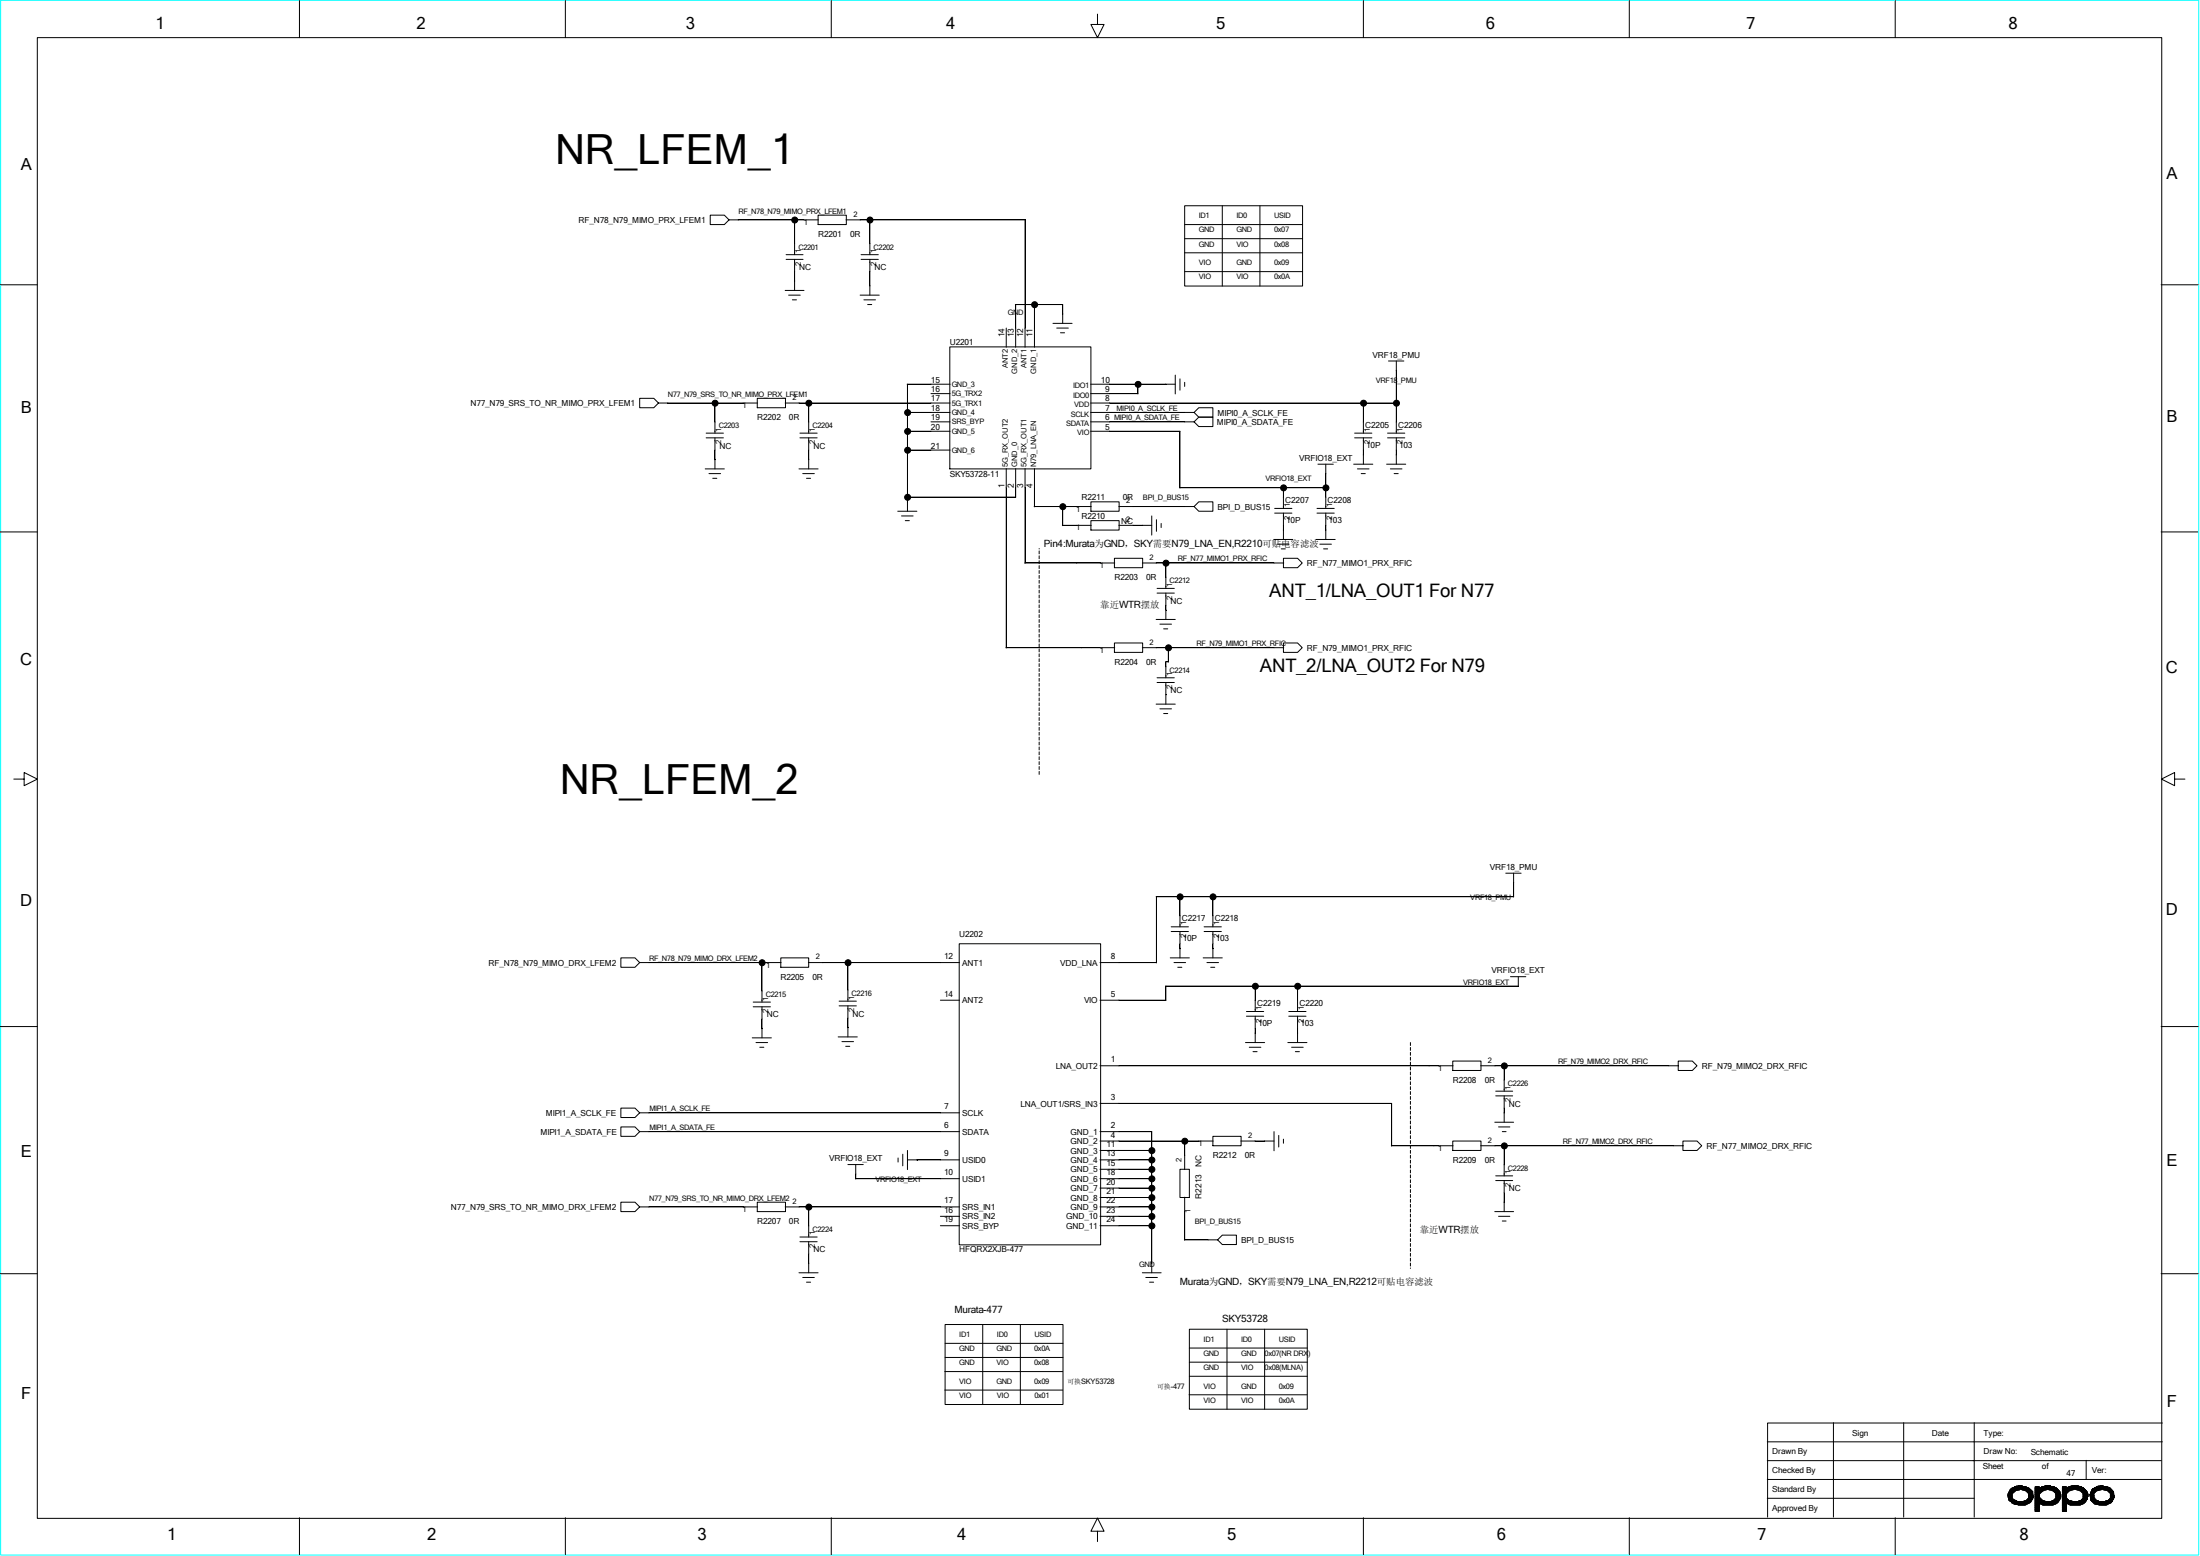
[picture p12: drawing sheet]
<svg xmlns="http://www.w3.org/2000/svg" width="297mm" height="210mm" viewBox="0 0 297 210" stroke-linecap="round" stroke-linejoin="round" font-family="sans-serif">
<path d="M.1 0h296.7v209.9h-296.7z" fill="none" stroke="#0ff" stroke-width=".14"/>
<g fill="none" stroke="#000" stroke-width=".14">
<path d="M5 5.1h286.8v199.8h-286.8zM40.4 .1v5M76.3 .1v5M112.2 .1v5M148.2 1.9v1.4h.9l-.9 1.8-.9-1.8h.9M184.1 .1v5M220 .1v5M255.9 .1v5M0 38.4h5M95.9 29h1.9l.6 .7-.6 .6h-1.9zM98.4 29.7h12.1M106 39.2h2.5"/>
<path d="M106.1 35h2.3M106.1 34.4h2.3M106.5 39.8h1.5M107.3 29.7v4.7M107.3 35v4.2M110.4 29h3.9v1.3h-3.9zM114.2 29.7h24.2v17.2M116.1 39.8h2.6M116.2 35h2.4M116.2 34.4h2.4M117.4 29.7v4.7M117.4 35v4.8"/>
<path d="M159.9 27.8h16v10.8h-16zM159.9 30.3h16M159.9 32.2h16M159.9 34.1h16M159.9 36.7h16M165 27.8v10.8M170.1 27.8v10.8M291.8 38.4h5M86.4 53.8h1.9l.6 .6-.6 .6h-1.9zM88.9 54.4h13.4M95.3 59.1h2.4M95.3 58.5h2.4"/>
<path d="M96.5 54.4v4.1M96.5 59.1v4.2M102.2 53.8h3.8v1.2h-3.8zM106 54.4h22.3M107 40.5h.5M108 59.1h2.3M108 58.5h2.3M109.2 54.4v4.1M109.2 59.1v4.2M116.6 40.5h1.6M117.1 41.1h.6M122.5 55.7h5.8"/>
<path d="M122.5 58.2h5.8M122.5 51.9h5.8M122.5 51.9v17.1M125.7 56.9h2.6M125.7 53.1h2.6M128.2 46.8h19.1v16.5h-19.1zM135.8 44.3v2.6M137.1 41.1h6.4v2.5M137.1 41.1v5.8M139.7 41.1v5.8M142.2 43.6h2.5M142.7 44.3h1.5"/>
<path d="M143.2 44.9h.5M147.2 56.9h14M147.2 55.7h14M147.2 58.2h12.1v7.7M147.2 54.4h41.3M147.2 53.1h6.4M147.2 51.9h11.5M153.6 51.9v1.3M158.7 50.6v2.6M159.3 51.1v1.6M159.9 51.6v.6M161.8 56.3h1.9v1.3h-1.9l-.6-.7z"/>
<path d="M161.8 55h1.9v1.3h-1.9l-.6-.6zM182.9 59.1h2.3M182.9 58.5h2.3M184.1 54.4v4.1M184.1 59.1v3.6M187.3 59.1h2.4M187.3 58.5h2.4M187.5 48.7h2M188.5 48.7v9.8M188.5 59.1v3.6M0 71.8h5M95.2 63.3h2.6"/>
<path d="M95.7 63.9h1.6M96.2 64.6h.6M107.9 63.3h2.5M108.4 63.9h1.5M108.9 64.6h.5M121.2 69h2.6M121.7 69.6h1.6M122.2 70.3h.6M122.5 60.7h5.8M122.5 67.1h14.6M135.8 63.2v24.3M137.1 63.2v3.9"/>
<path d="M138.3 76h12.2M138.4 63.2v12.8M139.6 68.4h7.7M139.7 63.2v5.2M143.4 70.9h3.9M143.5 68.4v2.6M147.3 70.3h3.8v1.2h-3.8zM147.3 67.7h3.8v1.3h-3.8zM150.5 75.4h3.8v1.2h-3.8zM151 70.9h4.5M151 68.4h10.2M154.2 76h19.1"/>
<path d="M155.5 69.6v2.6M156.1 70.1v1.6M156.2 79.4h2.3M156.8 70.7v.5M157.4 76v3.4M159.3 65.8h19.7M161.8 67.7h1.9v1.3h-1.9l-.6-.6zM172 72.8h2.5M172.1 69.3h2.3M172.1 68.6h2.3M172.5 73.4h1.5M173 74.1h.5"/>
<path d="M173.3 75.4h1.9l.6 .6-.6 .6h-1.9zM173.3 65.8v2.8M173.3 69.3v3.5M177.7 72.8h2.6M177.8 69.3h2.3M177.8 68.6h2.3M177.9 62.7h2.1M178.2 73.4h1.5M178.7 74.1h.5M179 62.7v5.9M179 69.3v3.5M182.8 62.7h2.5"/>
<path d="M183.3 63.3h1.5M183.8 63.9h.5M187.2 62.7h2.6M187.7 63.3h1.6M188.2 63.9h.6M291.8 71.8h5M135.8 87.4h14.7M150.5 86.8h3.8v1.3h-3.8zM154.2 87.4h19.1M156.1 83.6h2.6M156.1 95h2.6M156.2 80.1h2.3"/>
<path d="M156.2 92.1h2.3M156.2 91.5h2.3M156.6 84.2h1.6M156.6 95.7h1.6M157.1 84.9h.5M157.1 96.3h.5M157.4 89.3h.3M157.4 80.1v3.5M157.4 89.3v2.2M157.4 92.1v2.9M157.7 87.4v2M173.3 86.8h1.9l.6 .6-.6 .7h-1.9z"/>
<path d="M1.9 105.2h1.4v-.9l1.7 .9-1.7 .8v-.8M203.3 117.9h2.1M204.3 117.9v3.2M293.6 105.2v-.9l-1.8 .9 1.8 .8v-.8h1.4M0 138.6h5M83.8 129.3h1.9l.7 .6-.7 .7h-1.9zM86.3 129.9h19.2M101.7 135.9h2.3M101.7 135.3h2.3M102.9 129.9v5.4M102.9 135.9v4.2M105.4 129.3h3.8v1.3h-3.8z"/>
<path d="M109.1 129.9h20.4M113.2 140h2.5M113.3 135.8h2.3M113.3 135.1h2.3M114.5 129.9v5.2M114.5 135.8v4.2M127 135h2.5M129.5 127.4h19.1v40.6h-19.1zM148.5 129.9h7.6M148.5 135h8.9M156.1 121h48.2M156.1 121v9"/>
<path d="M157.4 133.1h47.6M157.4 133.1v1.9M158 129.3h2.6M158.1 125.7h2.3M158.1 125.1h2.3M158.5 129.9h1.6M159 130.6h.6M159.3 121v4.1M159.3 125.7v3.6M162.4 129.3h2.6M162.6 125.7h2.3M162.6 125.1h2.3"/>
<path d="M162.9 129.9h1.6M163.4 130.6h.6M163.7 121v4.1M163.7 125.7v3.6M168.3 137.2h2.3M168.3 136.5h2.3M169.5 133.1v3.4M169.5 137.2v3.5M174 137.2h2.3M174 136.5h2.3M175.2 133.1v3.4M175.2 137.2v3.5"/>
<path d="M203.9 131.8h2.1M205 131.8v1.3M291.8 138.6h5M83.8 152.1h1.9l.7 .6-.7 .7h-1.9zM83.8 149.6h1.9l.7 .6-.7 .6h-1.9zM86.3 152.7h43.2M86.3 150.2h43.2M101.6 140.1h2.5M102.1 140.7h1.5M102.6 141.4h.5M113.7 140.6h1.5M114.2 141.2h.5"/>
<path d="M114.5 157.2h2M115.5 159.1h14M115.5 157.2v1.9M121.2 156.3v.5M121.9 155.8v1.6M122.5 156.5h7M122.5 155.3v2.6M148.5 152.7h7v19.1M148.5 143.8h47.7M148.5 156.5h7M148.5 154h15.3M148.5 155.3h7"/>
<path d="M148.5 157.8h7M148.5 159.1h7M148.5 148.9h39.4v5.8M159.3 157.8h1.3v3.8h-1.3zM159.9 154v3.9M163.7 153.4h3.9v1.2h-3.9zM167.5 154h4.5M168.1 140.7h2.6M168.7 141.4h1.5M169.2 141.9h.5M172 152.7v2.6M172.6 153.2v1.6"/>
<path d="M173.3 153.8v.5M173.9 140.7h2.5M174.4 141.4h1.5M174.9 141.9h.5M187.8 154.6h8.4M196.1 143.2h3.8v1.3h-3.8zM196.1 154h3.8v1.3h-3.8zM199.9 143.8h26.7M199.9 154.6h27.3M201.8 151.5h2.5M201.9 147.9h2.3M201.9 147.3h2.3"/>
<path d="M201.9 159.3h2.3M201.9 158.7h2.3M202.3 152.1h1.5M202.8 152.7h.5M203.1 143.8v3.5M203.1 147.9v3.6M203.1 154.6v4.1M203.1 159.3v4.2M226.6 143.2h1.9l.6 .6-.6 .7h-1.9zM227.2 154h1.9l.6 .6-.6 .7h-1.9zM0 171.9h5M83.8 162.3h1.9l.7 .6-.7 .6h-1.9z"/>
<path d="M86.3 162.9h16M102.2 162.3h3.8v1.2h-3.8zM106 162.9h23.5M107.9 171.8h2.5M108 167.6h2.3M108 167h2.3M108.4 172.4h1.5M108.9 173.1h.5M109.2 162.9v4.1M109.2 167.6v4.2M127 164.2h2.5M127 165.4h2.5"/>
<path d="M127.6 178.8h15.9v10.8h-15.9zM132.7 178.8v10.8M137.8 178.8v10.8M148.5 162.9h7M148.5 164.2h7M148.5 160.4h7M148.5 161.6h7M148.5 165.4h7M154.2 171.8h2.6M154.7 172.4h1.6M155.2 173.1h.5M159.9 167.3h4.5"/>
<path d="M159.9 161.6v5.8M160.6 179.4h15.9v10.8h-15.9zM165 166.7h1.9v1.3h-1.9l-.6-.7zM165.7 179.4v10.8M170.7 179.4v10.8M201.8 163.5h2.5M202.3 164.2h1.5M202.8 164.8h.5M291.8 171.9h5M127.6 185.1h15.9M127.6 187.6h15.9M127.6 181.3h15.9"/>
<path d="M127.6 183.2h15.9M160.5 188.3h15.9M160.6 181.9h15.9M160.6 183.9h15.9M160.6 185.8h15.9M238.6 194.6h53.3M238.6 199.7h53.2M238.6 197.1h53.2M247.5 192v12.8M257 192v12.8M266.5 192v12.8M281.6 197.1v2.6"/>
<path d="M291.9 192.1h-53.3v12.7M40.4 204.9v4.9M76.3 204.9v4.9M112.2 204.9v4.9M148.2 206.7h.9l-.9-1.8-.9 1.8h.9v1.4M184.1 204.9v4.9M220 204.9v4.9M238.6 202.2h27.9M255.9 204.9v4.9M271.1 201.6h.6M271.1 201.7h.5M271.1 201.8h.5"/>
<path d="M271.1 202h.5M271.1 202.1h.5M271.2 202.2h.4M271.2 201.3h.8M271.2 202.4h.7M271.2 202.5h.8M271.2 201.5v1M271.2 201.4v.8M271.3 202.6h.8M271.4 201.2v1.4h.6v.4v-.6M271.4 201.2v1.3M271.4 201h2.5"/>
<path d="M271.5 201v1.6v-1.5v.1M271.5 202.2v.4h.7M271.5 201a2.22 2.22 0 0 1 2.9 .3l.1 .8a1.54 1.54 0 0 1-1.7 1l-.9-.1-.7-.5-.1-.8zM271.6 201.6l.5-.4 .7-.2 .7 .2 .4 .4v.6a1.54 1.54 0 0 1-2.3 0zM271.6 200.9v1.8M271.6 200.8h2.2M271.7 200.8v.7M271.7 202.3v.6M271.9 202.5v.5h1.9M271.9 200.8v.7h-.7M272 200.7v.5M272 200.7h1.4"/>
<path d="M272.1 200.7v.5h-.8M272.1 202.6v.4M272.2 200.7v.4M272.2 202.6v.4M272.2 200.6h.8M272.4 200.7v.4M272.4 202.7v.4M272.5 203.1h1M272.5 200.5v.6M272.5 202.7v.4M272.6 200.5v.6h-1.3M272.6 202.7v.4"/>
<path d="M272.8 200.5v.5M272.8 202.7v.4M272.9 200.5v.5M272.9 202.7v.4M273 200.5v.6h1.2M273 202.7v.4M273.1 200.7v.4M273.1 202.7v.4M273.3 200.7v.4M273.3 202.6v.5M273.3 202.6h1M273.4 200.7v.4"/>
<path d="M273.4 202.6v.5M273.4 201.2h.9M273.5 202.6v.4v-.4M273.5 200.7v.5M273.6 201.3h.8M273.6 200.8v.5M273.6 202.4v.6h-1.5M273.7 201.5h.7M273.8 200.8v.7M273.8 202.3v.6M273.9 202.2h.5M273.9 201.6h.5"/>
<path d="M273.9 201.7h.5M273.9 201.8h.6M273.9 202h.6M273.9 202.1h.6M273.9 200.8v.8M273.9 202.2v.7M274 200.9v2h-2.4M274.2 201v1.7h-2.6M274.3 201.2v1.3h-.7M274.4 201.3v1.1h-.7M274.7 202.2h.7M274.7 201h3"/>
<path d="M274.7 201.2h1.2M274.7 201.6h.6M274.7 201.7h.6M274.7 201.8h.6M274.7 202h.6M274.7 202.1h.6M274.7 202.4h.8M274.7 202.5h1M274.7 202.6h1.1M274.7 203h.6M274.7 203.1h.6M274.7 200.8h2.9"/>
<path d="M274.7 200.7h.6M274.7 203.2h.6M274.7 203.4h.6M274.7 203.5h.6M274.7 203.6h.6M274.7 203.8h.6M274.7 203.9h.6M274.8 200.7h.5v.3v-.2l.9-.2h.6l.3 .1a1.21 1.21 0 0 1 1 .9 1.21 1.21 0 0 1-.4 1.3 2.25 2.25 0 0 1-1.4 .2 .83 .83 0 0 1-.9-.2h-.1v1.1h-.5zM274.8 200.7v3.3M274.9 200.7v3.3M275 200.7v3.3M275.2 200.7v3.3"/>
<path d="M275.3 200.7v3.3h-.6M275.3 201.6l.5-.4 .6-.2 .8 .2 .4 .4v.6a1.54 1.54 0 0 1-2.3 0zM275.4 200.8v.8M275.4 202.2v.7M275.5 203h2.1M275.5 200.8v.7h-.8M275.5 202.3v.7M275.6 200.7h1.7M275.7 200.7v.6h-1M275.7 202.4v.6M275.8 200.7v.5M275.8 202.6v.5"/>
<path d="M275.9 200.7v.4M275.9 202.6v.5M276.1 200.5v.6M276.1 202.6v.5M276.1 200.6h.7M276.2 200.5v.6h-1.5M276.2 202.7v.4M276.3 200.5v.6M276.3 202.7v.4M276.4 200.5v.5M276.4 202.7v.4M276.6 200.5v.6"/>
<path d="M276.6 202.7v.4M276.6 201.1h1.2M276.7 200.5v.6M276.7 202.7v.4M276.8 200.5v.6M276.8 202.7v.4M276.9 200.7v.4M276.9 202.6v.5M277 201.2h1M277 202.6h.8M277.1 200.7v.4M277.1 202.6v.5"/>
<path d="M277.2 200.7v.5M277.2 202.6v.5h-1.4M277.3 201.3h.8M277.3 202.5h.7M277.3 200.7v.6M277.3 202.4v.6M277.4 201.5h.7M277.5 200.8v.7M277.5 202.3v.7M277.5 202.2h.7M277.5 201.6h.6M277.5 201.7h.7"/>
<path d="M277.5 201.8h.7M277.5 202.1h.7M277.6 200.8v.8M277.6 202.2v.7M277.7 200.9v2h-3M277.8 201v1.7h-3.1M278 201.2v1.4M278.1 201.3v1.1h-.7M278.2 201.8v.2h-.7M278.4 202.2h.6M278.4 201h3M278.4 201.2h1.1"/>
<path d="M278.4 201.6h.6M278.4 201.7h.6M278.4 201.8h.6M278.4 202h.6M278.4 202.1h.6M278.4 202.4h.7M278.4 202.5h.8M278.4 202.6h1.1M278.4 203h.6M278.4 203.1h.6M278.4 200.8h2.9M278.4 200.7h.6"/>
<path d="M278.4 203.2h.6M278.4 203.4h.6M278.4 203.5h.6M278.4 203.6h.6M278.4 203.8h.6M278.4 203.9h.6M278.5 200.7h.5v.3v-.2h.1a2.02 2.02 0 0 1 2.4 .3l.1 .2a.49 .49 0 0 1 .2 .8 1.18 1.18 0 0 1-1.6 1h-.2a.83 .83 0 0 1-.9-.2h-.1v1.1h-.5zM278.5 200.7v3.3M278.6 200.7v3.3M278.7 200.7v3.3M278.8 200.7v3.3M279 200.7v3.3h-.6"/>
<path d="M279.1 200.8v.7h-.7M279.1 202.3v.6M279.2 203h2.1M279.2 200.7v.6h-.8M279.2 202.4v.6M279.3 200.7h1.7M279.4 200.7v.5M279.4 202.6v.4M279.4 201.2l.7-.2 .8 .2 .4 .4v.6a1.54 1.54 0 0 1-2.3 0v-.6zM279.5 200.7v.4M279.5 202.6v.5M279.6 200.5v.6"/>
<path d="M279.6 202.6v.5M279.7 200.5v.6h-1.3M279.7 202.6v.5M279.9 200.5v.6M279.9 202.7v.4M280 200.5v.5M280 202.7v.4M280.1 200.5v.5M280.1 202.7v.4M280.2 200.5v.5M280.2 202.7v.4M280.3 201.1h1.2"/>
<path d="M280.4 200.5v.6M280.4 202.7v.4M280.5 200.5v.6M280.5 202.7v.4M280.6 200.5v.6M280.6 202.6v.5M280.7 201.2h.9M280.8 200.7v.4M280.8 202.6v.5M280.8 202.6h.7M280.9 200.7v.5M280.9 202.6v.5h-1.5"/>
<path d="M281 201.3h.8M281 202.5h.6M281 200.7v.6M281 202.4v.6M281.1 201.5h.7M281.1 200.8v.7M281.1 202.3v.7M281.2 202.2h.6M281.2 201.6h.7M281.2 201.7h.7M281.2 201.8h.7M281.2 202h.7"/>
<path d="M281.2 202.1h.6M281.3 200.8v2.1M281.4 200.9v2h-3M281.5 201v1.7h-3.1M281.6 201.2v1.4M281.8 201.3v1.1h-.7M282.1 201.7h.6M282.2 201.8h.5M282.2 202h.5M282.2 202.2h.5M282.2 201.6h.5M282.2 202.4h.6"/>
<path d="M282.3 201.3v1.2h.7M282.3 202.1h.4M282.4 201.2h.8M282.4 202.6h.8M282.4 201v1.6M282.5 201h2.4M282.5 200.9v1.8M282.5 201a2.06 2.06 0 0 1 2.8 .3l.2 .8-.4 .6-.8 .4-1.5-.1-.5-.5-.1-.8zM282.6 202.9h2.4M282.7 200.9v2M282.7 200.8h2.1M282.8 200.8v.7h-.6"/>
<path d="M282.8 202.2v.8M282.9 200.8v.5h-.5M282.9 202.3v.7M283 200.7h1.3M283 201.2l.8-.2 .8 .2 .3 .4v.6a1.54 1.54 0 0 1-2.2 0v-.6zM283 200.7v.5M283 202.4v.6M283.2 200.7v.4M283.2 202.6v.4M283.3 200.6h.6M283.3 200.7v.4M283.3 202.6v.5"/>
<path d="M283.4 200.7v.4M283.4 202.7v.4M283.5 200.5v.6h-1M283.5 202.7v.4M283.7 200.5v.6M283.7 202.7v.4M283.8 200.5v.5M283.8 202.7v.4M283.9 200.5v.6M283.9 202.7v.4M284 201.1h1.1M284.1 200.7v.4"/>
<path d="M284.1 202.7v.4M284.2 200.7v.4M284.2 202.7v.4M284.3 200.7v.4M284.3 202.6v.5M284.4 200.7v.4M284.4 202.6v.5h-1M284.5 201.2h.7M284.6 200.7v.5M284.6 202.6v.4h-1.9M284.6 201.3h.7M284.6 202.5h.6"/>
<path d="M284.7 200.8v.5M284.7 202.4v.6M284.8 201.5h.5M284.8 200.8v.7M284.8 202.3v.6M284.9 202.2h.4M284.9 201.6h.4M284.9 201.7h.4M284.9 201.8h.6M284.9 202h.6M284.9 202.1h.6M284.9 200.9v2"/>
<path d="M285.1 201v1.7h-2.6M285.2 201.2v1.4h-.9M285.3 201.3v1.1h-.5"/>
<circle cx="107.3" cy="29.7" r=".4"/>
<circle cx="117.5" cy="29.7" r=".4"/>
<circle cx="96.5" cy="54.4" r=".4"/>
<circle cx="109.2" cy="54.4" r=".4"/>
<circle cx="122.5" cy="55.7" r=".4"/>
<circle cx="122.5" cy="58.2" r=".4"/>
<circle cx="139.7" cy="41.1" r=".4"/>
<circle cx="153.6" cy="51.9" r=".4"/>
<circle cx="184.1" cy="54.4" r=".4"/>
<circle cx="188.5" cy="54.4" r=".4"/>
<circle cx="122.5" cy="60.8" r=".4"/>
<circle cx="122.5" cy="67.1" r=".4"/>
<circle cx="143.5" cy="68.4" r=".4"/>
<circle cx="157.4" cy="76" r=".4"/>
<circle cx="173.3" cy="65.8" r=".4"/>
<circle cx="179" cy="65.8" r=".4"/>
<circle cx="157.8" cy="87.4" r=".4"/>
<circle cx="102.9" cy="129.9" r=".4"/>
<circle cx="114.5" cy="129.9" r=".4"/>
<circle cx="159.3" cy="121.1" r=".4"/>
<circle cx="163.8" cy="121.1" r=".4"/>
<circle cx="169.5" cy="133.1" r=".4"/>
<circle cx="175.2" cy="133.1" r=".4"/>
<circle cx="155.5" cy="155.3" r=".4"/>
<circle cx="155.5" cy="157.8" r=".4"/>
<circle cx="155.5" cy="156.6" r=".4"/>
<circle cx="155.5" cy="159.1" r=".4"/>
<circle cx="160" cy="154" r=".4"/>
<circle cx="203.1" cy="143.9" r=".4"/>
<circle cx="203.1" cy="154.7" r=".4"/>
<circle cx="109.2" cy="162.9" r=".4"/>
<circle cx="155.5" cy="165.5" r=".4"/>
<circle cx="155.5" cy="160.4" r=".4"/>
<circle cx="155.5" cy="162.9" r=".4"/>
<circle cx="155.5" cy="164.2" r=".4"/>
<circle cx="155.5" cy="161.6" r=".4"/>
</g>
<g fill="#000">
<path d="M107.3 36.7v1.2z" fill-rule="evenodd"/>
<path d="M107.3 29.7h1.2z" fill-rule="evenodd"/>
<path d="M116.2 29.7h1.2z" fill-rule="evenodd"/>
<path d="M117.4 36.7v1.9z" fill-rule="evenodd"/>
<path d="M107.9 54.4h1.3z" fill-rule="evenodd"/>
<path d="M143.5 41.1v1.3z" fill-rule="evenodd"/>
<path d="M153.6 51.9v1.2z" fill-rule="evenodd"/>
<path d="M96.5 60.7v1.3z" fill-rule="evenodd"/>
<path d="M109.2 60.7v1.3z" fill-rule="evenodd"/>
<path d="M122.5 67.1v.6z" fill-rule="evenodd"/>
<path d="M137.1 65.8v1.3z" fill-rule="evenodd"/>
<path d="M143.5 68.4h1.9z" fill-rule="evenodd"/>
<path d="M143.5 70.9h1.9z" fill-rule="evenodd"/>
<path d="M153 70.9h1.3z" fill-rule="evenodd"/>
<path d="M156.1 76h1.3z" fill-rule="evenodd"/>
<path d="M157.4 76v1.9z" fill-rule="evenodd"/>
<path d="M173.3 70.9v.6z" fill-rule="evenodd"/>
<path d="M173.3 65.8v1.3z" fill-rule="evenodd"/>
<path d="M179 70.9v.6z" fill-rule="evenodd"/>
<path d="M179 63.9v1.9z" fill-rule="evenodd"/>
<path d="M179 65.8v1.3z" fill-rule="evenodd"/>
<path d="M184.1 60.7v.7z" fill-rule="evenodd"/>
<path d="M188.5 60.7v.7z" fill-rule="evenodd"/>
<path d="M157.4 81.7v.6z" fill-rule="evenodd"/>
<path d="M157.4 89.3v.7z" fill-rule="evenodd"/>
<path d="M157.4 89.3h.3z" fill-rule="evenodd"/>
<path d="M156.1 87.4h1.6z" fill-rule="evenodd"/>
<path d="M157.7 87.4v1.9z" fill-rule="evenodd"/>
<path d="M204.3 119.1v1.9z" fill-rule="evenodd"/>
<path d="M102.9 137.5v1.3z" fill-rule="evenodd"/>
<path d="M102.9 129.9h.6z" fill-rule="evenodd"/>
<path d="M114.5 137.4v1.3z" fill-rule="evenodd"/>
<path d="M157.4 133.1v1.9z" fill-rule="evenodd"/>
<path d="M159.3 127.4v.6z" fill-rule="evenodd"/>
<path d="M163.7 127.4v.6z" fill-rule="evenodd"/>
<path d="M169.5 138.8v.6z" fill-rule="evenodd"/>
<path d="M169.5 133.1v1.9z" fill-rule="evenodd"/>
<path d="M175.2 138.8v.6z" fill-rule="evenodd"/>
<path d="M175.2 133.1v1.9z" fill-rule="evenodd"/>
<path d="M115.5 158.5v.6z" fill-rule="evenodd"/>
<path d="M155.5 155.3v1.2z" fill-rule="evenodd"/>
<path d="M155.5 156.5v1.3z" fill-rule="evenodd"/>
<path d="M155.5 157.8v1.3z" fill-rule="evenodd"/>
<path d="M155.5 159.1v1.3z" fill-rule="evenodd"/>
<path d="M159.9 154v1.9z" fill-rule="evenodd"/>
<path d="M159.9 154h1.9z" fill-rule="evenodd"/>
<path d="M169.5 154h1.2z" fill-rule="evenodd"/>
<path d="M193.6 154.6h.6z" fill-rule="evenodd"/>
<path d="M193 143.8h1.2z" fill-rule="evenodd"/>
<path d="M203.1 149.6v.6z" fill-rule="evenodd"/>
<path d="M203.1 143.8v2z" fill-rule="evenodd"/>
<path d="M201.8 143.8h1.3z" fill-rule="evenodd"/>
<path d="M201.8 154.6h1.3z" fill-rule="evenodd"/>
<path d="M107.9 162.9h1.3z" fill-rule="evenodd"/>
<path d="M109.2 169.2v1.3z" fill-rule="evenodd"/>
<path d="M155.5 160.4v1.2z" fill-rule="evenodd"/>
<path d="M155.5 161.6v1.3z" fill-rule="evenodd"/>
<path d="M155.5 162.9v1.3z" fill-rule="evenodd"/>
<path d="M155.5 164.2v1.2z" fill-rule="evenodd"/>
<path d="M203.1 161v1.3z" fill-rule="evenodd"/>
<circle cx="107.3" cy="29.7" r=".41"/>
<circle cx="117.5" cy="29.7" r=".41"/>
<circle cx="96.5" cy="54.4" r=".41"/>
<circle cx="109.2" cy="54.4" r=".41"/>
<circle cx="122.5" cy="58.2" r=".41"/>
<circle cx="122.5" cy="55.7" r=".41"/>
<circle cx="139.7" cy="41.1" r=".41"/>
<circle cx="153.6" cy="51.9" r=".41"/>
<circle cx="184.1" cy="54.4" r=".41"/>
<circle cx="188.5" cy="54.4" r=".41"/>
<circle cx="122.5" cy="67.1" r=".41"/>
<circle cx="122.5" cy="60.8" r=".41"/>
<circle cx="143.5" cy="68.4" r=".41"/>
<circle cx="157.4" cy="76" r=".41"/>
<circle cx="173.3" cy="65.8" r=".41"/>
<circle cx="179" cy="65.8" r=".41"/>
<circle cx="157.8" cy="87.4" r=".41"/>
<circle cx="102.9" cy="129.9" r=".41"/>
<circle cx="114.5" cy="129.9" r=".41"/>
<circle cx="159.3" cy="121.1" r=".41"/>
<circle cx="163.8" cy="121.1" r=".41"/>
<circle cx="169.5" cy="133.1" r=".41"/>
<circle cx="175.2" cy="133.1" r=".41"/>
<circle cx="155.5" cy="157.8" r=".41"/>
<circle cx="155.5" cy="155.3" r=".41"/>
<circle cx="155.5" cy="156.6" r=".41"/>
<circle cx="155.5" cy="159.1" r=".41"/>
<circle cx="160" cy="154" r=".41"/>
<circle cx="203.1" cy="143.9" r=".41"/>
<circle cx="203.1" cy="154.7" r=".41"/>
<circle cx="109.2" cy="162.9" r=".41"/>
<circle cx="155.5" cy="164.2" r=".41"/>
<circle cx="155.5" cy="160.4" r=".41"/>
<circle cx="155.5" cy="161.6" r=".41"/>
<circle cx="155.5" cy="165.5" r=".41"/>
<circle cx="155.5" cy="162.9" r=".41"/>
</g>
<path d="M140.3 104.5v-30.5M190.4 140.7v30.5" fill="none" stroke="#000" stroke-width=".14" stroke-dasharray=".4 .3"/>
<g font-size="5.6">
<text x="74.9" y="22.1">NR_LFEM_1</text>
<text x="75.6" y="107.1">NR_LFEM_2</text>
</g>
<g font-size="2.5">
<text x="171.4" y="80.5">ANT_1/LNA_OUT1 For N77</text>
<text x="170.1" y="90.7">ANT_2/LNA_OUT2 For N79</text>
</g>
<g font-size="2.2">
<text x="21" y="3.9">1</text>
<text x="56.2" y="3.9">2</text>
<text x="92.6" y="3.9">3</text>
<text x="127.7" y="3.9">4</text>
<text x="164.2" y="3.9">5</text>
<text x="200.6" y="3.9">6</text>
<text x="235.8" y="3.9">7</text>
<text x="271.1" y="3.9">8</text>
<text x="2.8" y="22.9">A</text>
<text x="292.5" y="24.1">A</text>
<text x="2.8" y="55.8">B</text>
<text x="292.5" y="57">B</text>
<text x="2.7" y="89.7">C</text>
<text x="292.4" y="90.8">C</text>
<text x="2.7" y="122.3">D</text>
<text x="292.4" y="123.5">D</text>
<text x="2.8" y="156.2">E</text>
<text x="292.5" y="157.4">E</text>
<text x="2.8" y="188.8">F</text>
<text x="292.5" y="189.9">F</text>
<text x="22.6" y="207.9">1</text>
<text x="57.7" y="207.9">2</text>
<text x="94.1" y="207.9">3</text>
<text x="129.2" y="207.9">4</text>
<text x="165.7" y="207.9">5</text>
<text x="202.1" y="207.9">6</text>
<text x="237.2" y="207.9">7</text>
<text x="272.6" y="207.9">8</text>
</g>
<g font-size="1.3">
<text x="140.9" y="73.8">Pin4:Murata为GND，SKY需要N79_LNA_EN,R2210可贴电容滤波</text>
<text x="148.5" y="82">靠近WTR摆放</text>
<text x="191.7" y="166.4">靠近WTR摆放</text>
<text x="159.3" y="173.4">Murata为GND，SKY需要N79_LNA_EN,R2212可贴电容滤波</text>
<text x="128.9" y="177.2">Murata-477</text>
<text x="165" y="178.5">SKY53728</text>
</g>
<g font-size="1.1">
<text x="78.1" y="30.1">RF_N78_N79_MIMO_PRX_LFEM1</text>
<text x="110.4" y="32">R2201</text>
<text x="114.8" y="32">0R</text>
<text x="107.9" y="36.4">NC</text>
<text x="118.1" y="36.4">NC</text>
<text x="128.2" y="46.6">U2201</text>
<text x="135.6" y="45.5" transform="rotate(-90 135.6 45.5)">14</text>
<text x="136.9" y="45.5" transform="rotate(-90 136.9 45.5)">13</text>
<text x="138.1" y="45.5" transform="rotate(-90 138.1 45.5)">12</text>
<text x="139.4" y="45.5" transform="rotate(-90 139.4 45.5)">11</text>
<text x="125.7" y="52.9">16</text>
<text x="125.7" y="51.6">15</text>
<text x="148.6" y="51.6">10</text>
<text x="149.2" y="52.9">9</text>
<text x="185.3" y="48.3">VRF18_PMU</text>
<text x="63.5" y="54.8">N77_N79_SRS_TO_NR_MIMO_PRX_LFEM1</text>
<text x="102.2" y="56.7">R2202</text>
<text x="106.5" y="56.7">0R</text>
<text x="125.7" y="55.5">18</text>
<text x="125.7" y="54.2">17</text>
<text x="125.7" y="58">20</text>
<text x="125.7" y="56.7">19</text>
<text x="149.2" y="55.5">7</text>
<text x="149.2" y="54.2">8</text>
<text x="149.2" y="58">5</text>
<text x="149.2" y="56.7">6 MIPI0_A_SDATA_FE</text>
<text x="164.3" y="57.4">MIPI0_A_SDATA_FE</text>
<text x="164.4" y="56.1">MIPI0_A_SCLK_FE</text>
<text x="184.3" y="57.7">C2205</text>
<text x="188.8" y="57.7">C2206</text>
<text x="97.2" y="60.5">NC</text>
<text x="109.8" y="60.5">NC</text>
<text x="125.7" y="60.5">21</text>
<text x="128.2" y="64.3">SKY53728-11</text>
<text x="135.6" y="65.8" transform="rotate(-90 135.6 65.8)">1</text>
<text x="136.9" y="65.8" transform="rotate(-90 136.9 65.8)">2</text>
<text x="138.1" y="65.8" transform="rotate(-90 138.1 65.8)">3</text>
<text x="139.4" y="65.8" transform="rotate(-90 139.4 65.8)">4</text>
<text x="175.4" y="62.2">VRFIO18_EXT</text>
<text x="184.4" y="60.4">10P</text>
<text x="188.9" y="60.4">103</text>
<text x="146" y="70.1">R2210</text>
<text x="146" y="67.5">R2211</text>
<text x="151.4" y="70.7">NC</text>
<text x="151.6" y="67.5">0R</text>
<text x="164.4" y="68.8">BPI_D_BUS15</text>
<text x="173.5" y="67.9">C2207</text>
<text x="173.7" y="70.6">10P</text>
<text x="179.2" y="67.9">C2208</text>
<text x="179.4" y="70.6">103</text>
<text x="176.4" y="76.4">RF_N77_MIMO1_PRX_RFIC</text>
<text x="150.5" y="78.3">R2203</text>
<text x="154.7" y="78.3">0R</text>
<text x="158" y="81.5">NC</text>
<text x="150.5" y="89.7">R2204</text>
<text x="154.7" y="89.7">0R</text>
<text x="176.4" y="87.8">RF_N79_MIMO1_PRX_RFIC</text>
<text x="158" y="93.6">NC</text>
<text x="201.1" y="117.4">VRF18_PMU</text>
<text x="159.6" y="124.4">C2217</text>
<text x="164" y="124.4">C2218</text>
<text x="66" y="130.3">RF_N78_N79_MIMO_DRX_LFEM2</text>
<text x="127.5" y="129.5">12</text>
<text x="129.5" y="126.5">U2202</text>
<text x="129.9" y="130.3">ANT1</text>
<text x="143.1" y="130.3">VDD_LNA</text>
<text x="150" y="129.5">8</text>
<text x="159.7" y="127">10P</text>
<text x="164.1" y="127">103</text>
<text x="201.4" y="131.4">VRFIO18_EXT</text>
<text x="103.5" y="137.3">NC</text>
<text x="105.4" y="132.2">R2205</text>
<text x="109.7" y="132.2">0R</text>
<text x="115.1" y="137.2">NC</text>
<text x="127.5" y="134.5">14</text>
<text x="129.9" y="135.4">ANT2</text>
<text x="146.3" y="135.4">VIO</text>
<text x="150" y="134.5">5</text>
<text x="169.7" y="135.8">C2219</text>
<text x="175.4" y="135.8">C2220</text>
<text x="150" y="143.4">1</text>
<text x="169.8" y="138.5">10P</text>
<text x="175.6" y="138.5">103</text>
<text x="127.5" y="149.7">7</text>
<text x="137.8" y="149.4">LNA_OUT1/SRS_IN3</text>
<text x="142.5" y="144.3">LNA_OUT2</text>
<text x="150" y="148.5">3</text>
<text x="196.1" y="146.2">R2208</text>
<text x="200.5" y="146.2">0R</text>
<text x="203.7" y="149.4">NC</text>
<text x="229.7" y="144.3">RF_N79_MIMO2_DRX_RFIC</text>
<text x="73" y="153.2">MIPI1_A_SDATA_FE</text>
<text x="73.7" y="150.6">MIPI1_A_SCLK_FE</text>
<text x="127.5" y="152.3">6</text>
<text x="129.9" y="150.6">SCLK</text>
<text x="129.9" y="153.2">SDATA</text>
<text x="144.5" y="153.2">GND_1</text>
<text x="144.5" y="154.4">GND_2</text>
<text x="144.5" y="155.7">GND_3</text>
<text x="149.4" y="154.8">11</text>
<text x="150" y="152.3">2</text>
<text x="150" y="153.5">4</text>
<text x="230.4" y="155.1">RF_N77_MIMO2_DRX_RFIC</text>
<text x="111.9" y="156.7">VRFIO18_EXT</text>
<text x="127.5" y="156.1">9</text>
<text x="127.5" y="158.6">10</text>
<text x="129.9" y="157">USID0</text>
<text x="129.9" y="159.5">USID1</text>
<text x="144.5" y="157">GND_4</text>
<text x="144.5" y="158.2">GND_5</text>
<text x="144.5" y="159.5">GND_6</text>
<text x="144.5" y="160.8">GND_7</text>
<text x="149.4" y="156.1">13</text>
<text x="149.4" y="157.4">15</text>
<text x="149.4" y="158.6">18</text>
<text x="149.4" y="159.9">20</text>
<text x="149.4" y="161.2">21</text>
<text x="162.2" y="161.8" transform="rotate(-90 162.2 161.8)">R2213</text>
<text x="162.2" y="157.5" transform="rotate(-90 162.2 157.5)">NC</text>
<text x="163.7" y="156.3">R2212</text>
<text x="168.1" y="156.3">0R</text>
<text x="196.1" y="157">R2209</text>
<text x="200.4" y="157">0R</text>
<text x="203.7" y="160.8">NC</text>
<text x="60.9" y="163.3">N77_N79_SRS_TO_NR_MIMO_DRX_LFEM2</text>
<text x="102.2" y="165.2">R2207</text>
<text x="106.5" y="165.2">0R</text>
<text x="127.5" y="162.4">17</text>
<text x="127.5" y="163.7">16</text>
<text x="127.5" y="165">19</text>
<text x="129.9" y="163.3">SRS_IN1</text>
<text x="129.9" y="164.6">SRS_IN2</text>
<text x="129.9" y="165.9">SRS_BYP</text>
<text x="143.9" y="164.6">GND_10</text>
<text x="143.9" y="165.9">GND_11</text>
<text x="144.5" y="162.1">GND_8</text>
<text x="144.5" y="163.3">GND_9</text>
<text x="149.4" y="162.4">22</text>
<text x="149.4" y="163.7">23</text>
<text x="149.4" y="165">24</text>
<text x="167.6" y="167.8">BPI_D_BUS15</text>
<text x="109.8" y="169">NC</text>
<text x="129.5" y="169">HFQRX2XJB-477</text>
<text x="239.3" y="196.3">Drawn By</text>
<text x="250.1" y="193.8">Sign</text>
<text x="260.8" y="193.8">Date</text>
<text x="267.8" y="196.3">Draw No:</text>
<text x="267.8" y="193.8">Type:</text>
<text x="274.2" y="196.4">Schematic</text>
<text x="239.3" y="198.8">Checked By</text>
<text x="239.3" y="201.4">Standard By</text>
<text x="239.3" y="203.9">Approved By</text>
<text x="267.7" y="198.3">Sheet</text>
<text x="275.7" y="198.3">of</text>
<text x="279" y="199.2">47</text>
<text x="282.4" y="198.8">Ver:</text>
</g>
<g font-size="1">
<text x="99.7" y="28.8">RF_N78_N79_MIMO_PRX_LFEM1</text>
<text x="115.2" y="29.3">2</text>
<text x="161.8" y="29.5">ID1</text>
<text x="166.9" y="29.5">ID0</text>
<text x="172" y="29.5">USID</text>
<text x="107.8" y="33.7">C2201</text>
<text x="108.1" y="35.9" transform="rotate(-90 108.1 35.9)">2</text>
<text x="108.1" y="34.2" transform="rotate(-90 108.1 34.2)">1</text>
<text x="108.5" y="30.4">1</text>
<text x="117.9" y="33.7">C2202</text>
<text x="118.3" y="35.9" transform="rotate(-90 118.3 35.9)">2</text>
<text x="118.3" y="34.2" transform="rotate(-90 118.3 34.2)">1</text>
<text x="161.8" y="31.4">GND</text>
<text x="161.8" y="33.3">GND</text>
<text x="161.8" y="35.8">VIO</text>
<text x="166.9" y="31.4">GND</text>
<text x="166.9" y="33.3">VIO</text>
<text x="166.9" y="35.8">GND</text>
<text x="172" y="31.4">0x07</text>
<text x="172" y="33.3">0x08</text>
<text x="172" y="35.8">0x09</text>
<text x="161.8" y="37.7">VIO</text>
<text x="166.9" y="37.7">VIO</text>
<text x="172" y="37.7">0x0A</text>
<text x="136.1" y="42.5">GND</text>
<text x="90.2" y="53.6">N77_N79_SRS_TO_NR_MIMO_PRX_LFEM1</text>
<text x="128.5" y="52.2">GND_3</text>
<text x="128.5" y="53.5">5G_TRX2</text>
<text x="136.1" y="49.7" transform="rotate(-90 136.1 49.7)">ANT2</text>
<text x="137.3" y="50.4" transform="rotate(-90 137.3 50.4)">GND_2</text>
<text x="138.6" y="49.7" transform="rotate(-90 138.6 49.7)">ANT1</text>
<text x="139.9" y="50.4" transform="rotate(-90 139.9 50.4)">GND_1</text>
<text x="144.9" y="53.7">IDO0</text>
<text x="144.9" y="52.4">IDO1</text>
<text x="185.8" y="51.6">VRF18_PMU</text>
<text x="97" y="57.8">C2203</text>
<text x="97.4" y="60" transform="rotate(-90 97.4 60)">2</text>
<text x="97.4" y="58.3" transform="rotate(-90 97.4 58.3)">1</text>
<text x="100.2" y="55.1">1</text>
<text x="107" y="54">2</text>
<text x="109.7" y="57.8">C2204</text>
<text x="110" y="60" transform="rotate(-90 110 60)">2</text>
<text x="110" y="58.3" transform="rotate(-90 110 58.3)">1</text>
<text x="128.5" y="54.7">5G_TRX1</text>
<text x="128.5" y="57.3">SRS_BYP</text>
<text x="128.5" y="58.5">GND_5</text>
<text x="128.5" y="56">GND_4</text>
<text x="143.9" y="57.5">SDATA</text>
<text x="144.6" y="56.2">SCLK</text>
<text x="145" y="54.9">VDD</text>
<text x="145.4" y="58.8">VIO</text>
<text x="150.7" y="55.5">MIPI0_A_SCLK_FE</text>
<text x="184.9" y="60" transform="rotate(-90 184.9 60)">2</text>
<text x="184.9" y="58.3" transform="rotate(-90 184.9 58.3)">1</text>
<text x="189.4" y="60" transform="rotate(-90 189.4 60)">2</text>
<text x="189.4" y="58.2" transform="rotate(-90 189.4 58.2)">1</text>
<text x="128.5" y="61.1">GND_6</text>
<text x="136.1" y="63" transform="rotate(-90 136.1 63)">5G_RX_OUT2</text>
<text x="137.3" y="63" transform="rotate(-90 137.3 63)">GND_0</text>
<text x="138.6" y="63" transform="rotate(-90 138.6 63)">5G_RX_OUT1</text>
<text x="139.9" y="63" transform="rotate(-90 139.9 63)">N79_LNA_EN</text>
<text x="170.9" y="65">VRFIO18_EXT</text>
<text x="145.3" y="71.6">1</text>
<text x="145.3" y="69">1</text>
<text x="152" y="70.5">2</text>
<text x="152" y="67.9">2</text>
<text x="154.3" y="67.5">BPI_D_BUS15</text>
<text x="174.1" y="70.1" transform="rotate(-90 174.1 70.1)">2</text>
<text x="174.1" y="68.4" transform="rotate(-90 174.1 68.4)">1</text>
<text x="179.8" y="70.1" transform="rotate(-90 179.8 70.1)">2</text>
<text x="179.8" y="68.4" transform="rotate(-90 179.8 68.4)">1</text>
<text x="148.5" y="76.7">1</text>
<text x="155.2" y="75.6">2</text>
<text x="159" y="75.8">RF_N77_MIMO1_PRX_RFIC</text>
<text x="157.9" y="78.7">C2212</text>
<text x="158.2" y="80.9" transform="rotate(-90 158.2 80.9)">2</text>
<text x="158.2" y="79.2" transform="rotate(-90 158.2 79.2)">1</text>
<text x="148.5" y="88.1">1</text>
<text x="155.2" y="87">2</text>
<text x="161.5" y="87.2">RF_N79_MIMO1_PRX_RFIC</text>
<text x="157.9" y="90.8">C2214</text>
<text x="158.2" y="93" transform="rotate(-90 158.2 93)">2</text>
<text x="158.2" y="91.3" transform="rotate(-90 158.2 91.3)">1</text>
<text x="160.1" y="124.9" transform="rotate(-90 160.1 124.9)">1</text>
<text x="164.6" y="124.9" transform="rotate(-90 164.6 124.9)">1</text>
<text x="198.5" y="121.5">VRF18_PMU</text>
<text x="87.6" y="129.7">RF_N78_N79_MIMO_DRX_LFEM2</text>
<text x="103.4" y="130.6">1</text>
<text x="110.2" y="129.5">2</text>
<text x="160.1" y="126.6" transform="rotate(-90 160.1 126.6)">2</text>
<text x="164.6" y="126.6" transform="rotate(-90 164.6 126.6)">2</text>
<text x="103.4" y="134.6">C2215</text>
<text x="103.7" y="136.8" transform="rotate(-90 103.7 136.8)">2</text>
<text x="103.7" y="135" transform="rotate(-90 103.7 135)">1</text>
<text x="115" y="134.5">C2216</text>
<text x="115.3" y="136.7" transform="rotate(-90 115.3 136.7)">2</text>
<text x="115.3" y="134.9" transform="rotate(-90 115.3 134.9)">1</text>
<text x="170.3" y="136.3" transform="rotate(-90 170.3 136.3)">1</text>
<text x="176" y="136.3" transform="rotate(-90 176 136.3)">1</text>
<text x="197.5" y="132.9">VRFIO18_EXT</text>
<text x="170.3" y="138" transform="rotate(-90 170.3 138)">2</text>
<text x="176" y="138" transform="rotate(-90 176 138)">2</text>
<text x="200.9" y="143.5">2</text>
<text x="210.4" y="143.6">RF_N79_MIMO2_DRX_RFIC</text>
<text x="87.7" y="150">MIPI1_A_SCLK_FE</text>
<text x="194.1" y="144.6">1</text>
<text x="203.6" y="146.6">C2226</text>
<text x="203.9" y="148.8" transform="rotate(-90 203.9 148.8)">2</text>
<text x="203.9" y="147.1" transform="rotate(-90 203.9 147.1)">1</text>
<text x="87.7" y="152.5">MIPI1_A_SDATA_FE</text>
<text x="161.8" y="154.7">1</text>
<text x="168.5" y="153.6">2</text>
<text x="194.1" y="155.3">1</text>
<text x="200.9" y="154.2">2</text>
<text x="211" y="154.4">RF_N77_MIMO2_DRX_RFIC</text>
<text x="118.2" y="159.5">VRFIO18_EXT</text>
<text x="159.5" y="156.9" transform="rotate(-90 159.5 156.9)">2</text>
<text x="203.6" y="158">C2228</text>
<text x="203.9" y="160.2" transform="rotate(-90 203.9 160.2)">2</text>
<text x="203.9" y="158.5" transform="rotate(-90 203.9 158.5)">1</text>
<text x="87.6" y="162.1">N77_N79_SRS_TO_NR_MIMO_DRX_LFEM2</text>
<text x="100.2" y="163.6">1</text>
<text x="107" y="162.5">2</text>
<text x="109.7" y="166.3">C2224</text>
<text x="110" y="166.7" transform="rotate(-90 110 166.7)">1</text>
<text x="160.7" y="163.7" transform="rotate(-90 160.7 163.7)">1</text>
<text x="161.3" y="165.2">BPI_D_BUS15</text>
<text x="110" y="168.5" transform="rotate(-90 110 168.5)">2</text>
<text x="153.8" y="170.9">GND</text>
<text x="129.5" y="180.5">ID1</text>
<text x="129.5" y="182.4">GND</text>
<text x="129.5" y="184.3">GND</text>
<text x="134.5" y="182.4">GND</text>
<text x="134.5" y="184.3">VIO</text>
<text x="134.6" y="180.5">ID0</text>
<text x="139.6" y="182.4">0x0A</text>
<text x="139.6" y="184.3">0x08</text>
<text x="139.7" y="180.5">USID</text>
<text x="162.5" y="181.1">ID1</text>
<text x="162.5" y="183">GND</text>
<text x="162.5" y="184.9">GND</text>
<text x="167.6" y="181.1">ID0</text>
<text x="167.6" y="183">GND</text>
<text x="167.6" y="184.9">VIO</text>
<text x="170.7" y="183">0x07(NR DRX)</text>
<text x="170.7" y="184.9">0x08(MLNA)</text>
<text x="172.6" y="181.1">USID</text>
<text x="129.5" y="186.8">VIO</text>
<text x="129.5" y="188.7">VIO</text>
<text x="134.5" y="186.8">GND</text>
<text x="134.6" y="188.7">VIO</text>
<text x="139.6" y="186.8">0x09</text>
<text x="139.7" y="188.7">0x01</text>
<text x="162.5" y="187.4">VIO</text>
<text x="162.5" y="189.3">VIO</text>
<text x="167.6" y="187.4">GND</text>
<text x="167.6" y="189.3">VIO</text>
<text x="172.6" y="187.4">0x09</text>
<text x="172.6" y="189.3">0x0A</text>
</g>
<g font-size=".9">
<text x="144.1" y="186.8">可换SKY53728</text>
<text x="156.2" y="187.4">可换-477</text>
</g>
</svg>
